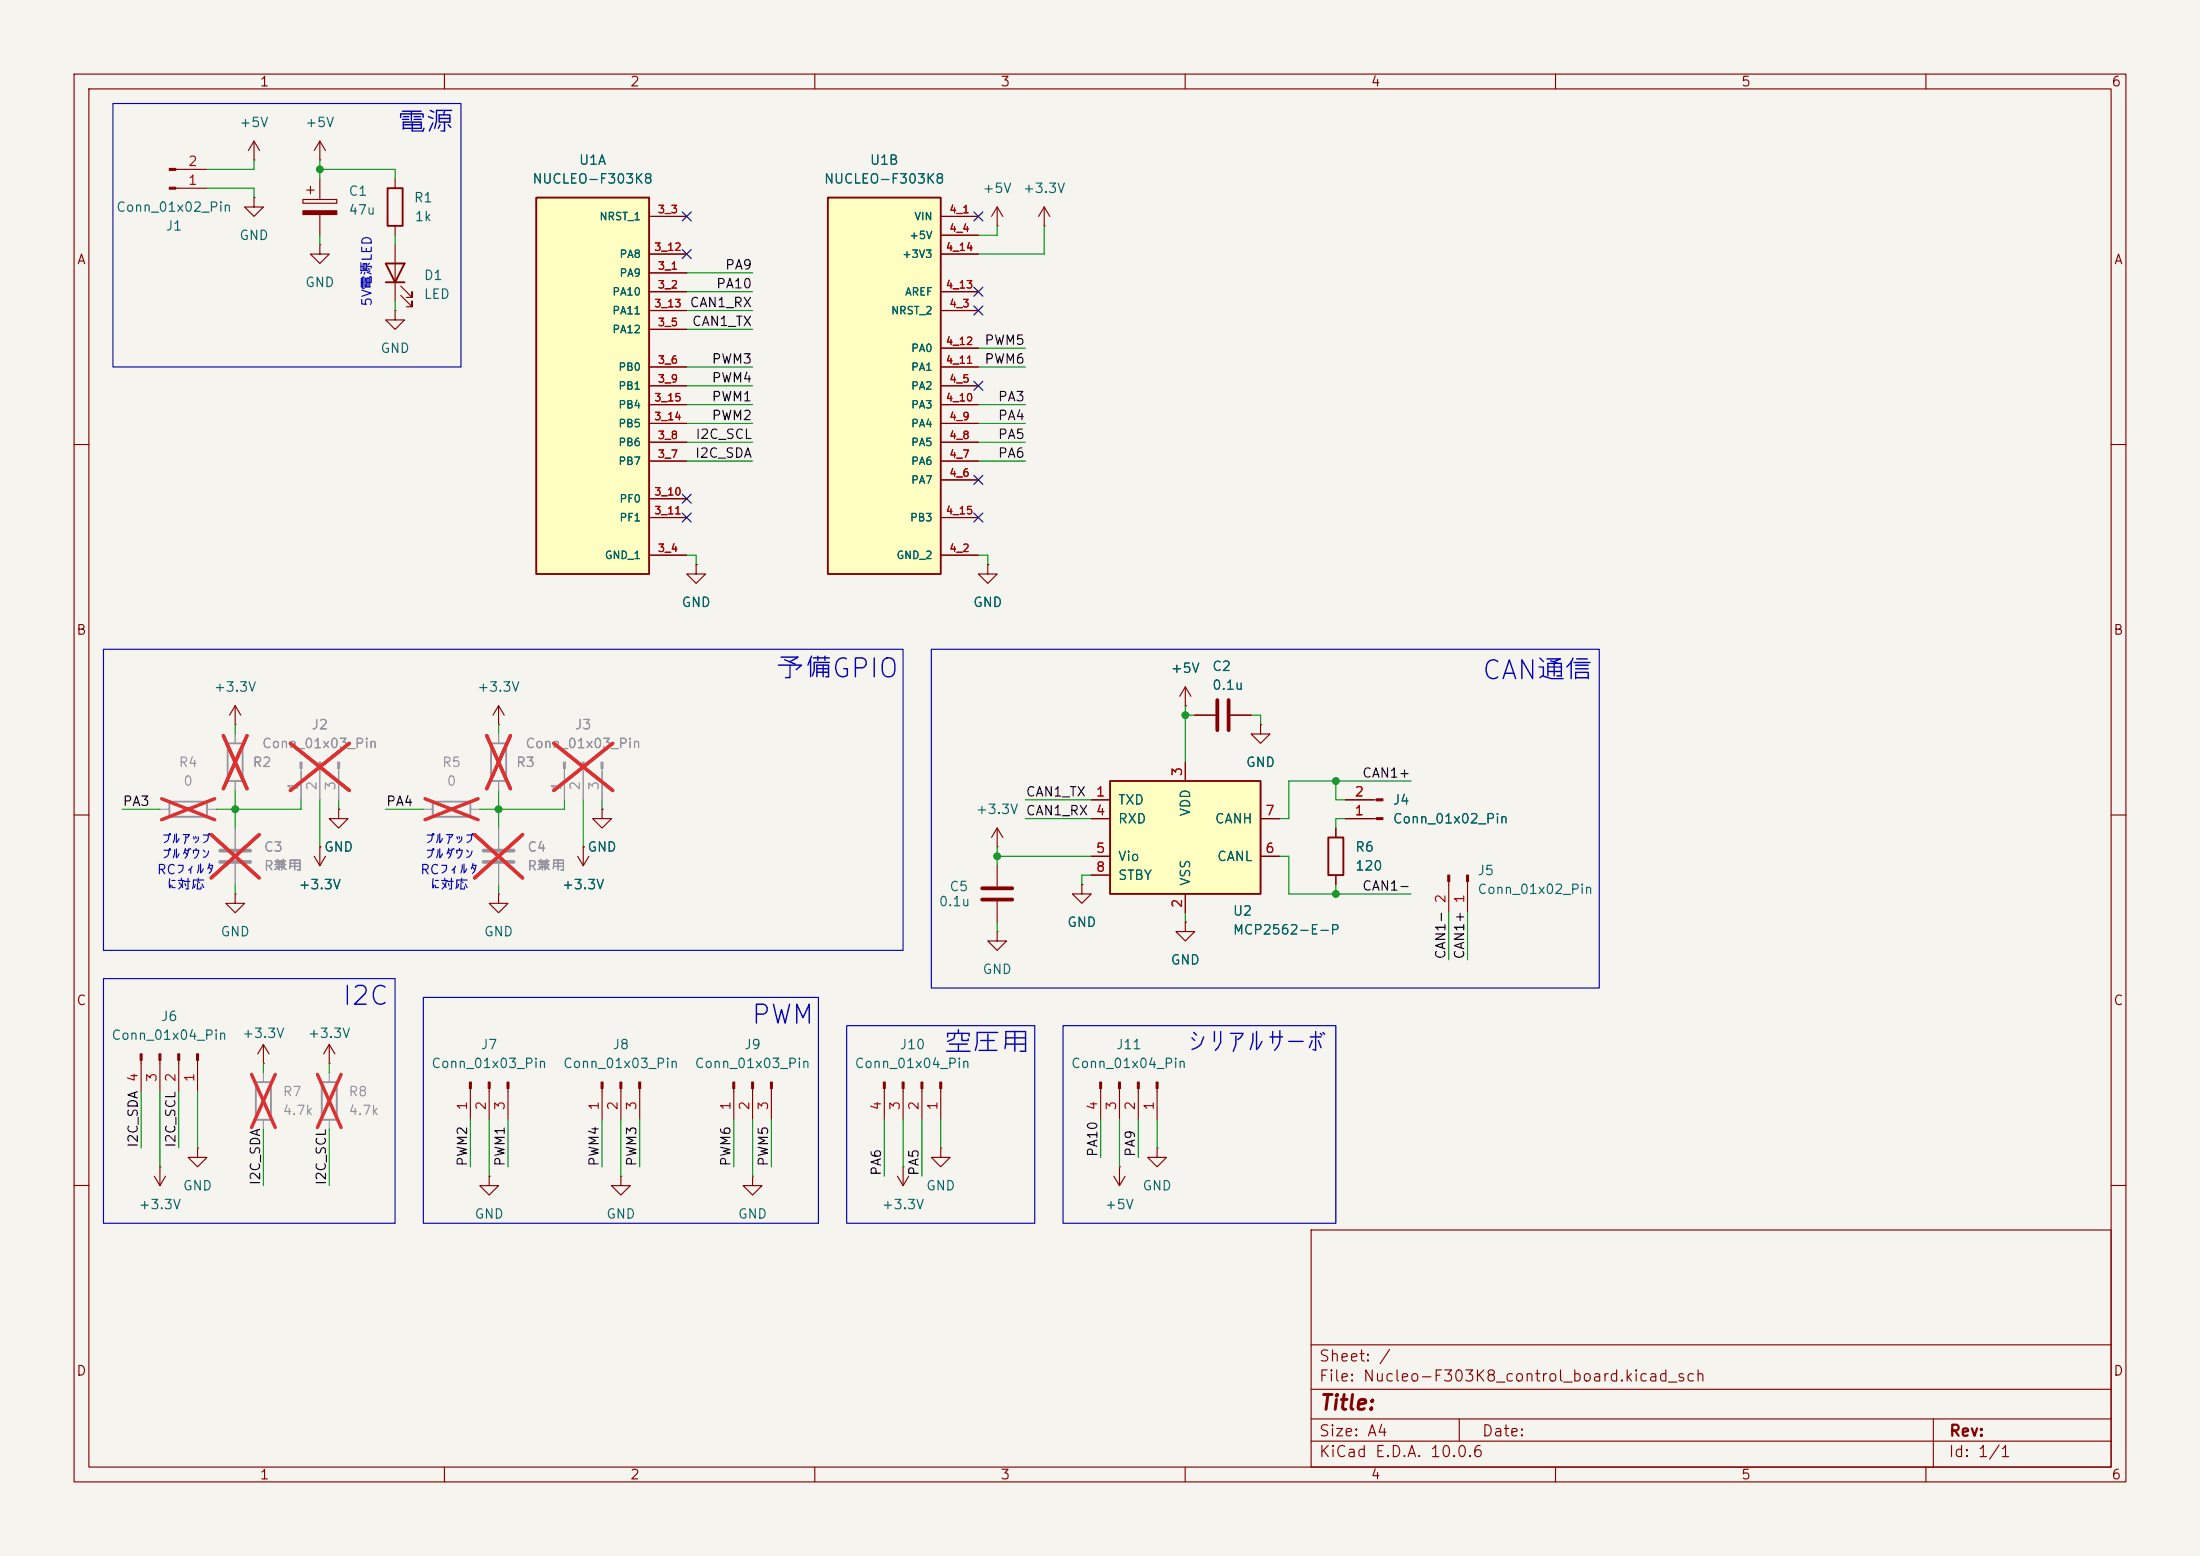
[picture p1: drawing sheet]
<svg xmlns="http://www.w3.org/2000/svg" width="297mm" height="210mm" viewBox="0 0 297 210" stroke-linecap="round" stroke-linejoin="round" font-family="sans-serif">
<path d="M0 0h297v210h-297z" fill="#f5f4ef" stroke="#f5f4ef" stroke-width=".14"/>
<g fill="none" stroke="#840000" stroke-width=".15">
<path d="M10 10h277v190h-277zM12 12h273v186h-273zM34.3 19.1l-.8 1.2M34.3 19.1l.8 1.2M34.3 19.1v2.5M43.2 19.1v2.5M43.2 19.1l-.8 1.2M43.2 19.1l.7 1.2M60 10v2M110 10v2M160 10v2M210 10v2"/>
<path d="M260 10v2M23.7 25.4h4.2M23.7 22.9h4.2M34.3 21.6h.1M34.3 26.7v1.2h1.3l-1.3 1.3-1.3-1.3h1.3M34.3 26.7h.1M40.9 26.9h4.6v.5h-4.6zM41.4 25.7h1M41.9 25.1v1.1M43.2 33v1.3h1.2l-1.2 1.3-1.3-1.3h1.3M43.2 33h.1M43.2 21.6h.1"/>
<path d="M43.2 24.1v2.8M43.2 29v2.8M53.3 24.1v1.3M53.3 30.5v1.3M53.3 33v7.6M54.1 39.9l1.5 1.5v-.8v.8h-.7M54.1 38.6l1.5 1.5v-.7v.7h-.7M134.6 30.5h.1M134.6 27.9l-.7 1.3M134.6 27.9l.8 1.3M134.6 27.9v2.6M53.3 41.9v1.3h1.3l-1.3 1.3-1.2-1.3h1.2"/>
<path d="M53.3 41.9h.1M10 60h2M94 76.2v1.3h1.2l-1.2 1.2-1.3-1.2h1.3M94 76.2h.1M285 60h2M31.7 97.8h.1M31.7 95.3l-.7 1.2M31.7 95.3l.8 1.2M31.7 95.3v2.5M10 110h2M45.7 109.2v1.3h1.3l-1.3 1.3-1.3-1.3h1.3M45.7 109.2h.1"/>
<path d="M285 110h2M67.3 120.7v1.2h1.3l-1.3 1.3-1.3-1.3h1.3M67.3 120.7h.1M119.4 146.9v4.2M121.9 146.9v4.2M124.5 146.9v4.2M127 146.9v4.2M10 160h2M177 166h108v32h-108zM285 160h2M60 198v2M110 198v2"/>
<path d="M160 198v2M177 194.5h108M177 191.5h108M177 187.5h108M177 181.5h108M197 191.5v3M210 198v2M260 198v2M261 191.5v6.5"/>
</g>
<g fill="#840000" stroke="#840000" stroke-width=".15">
<path d="M40.9 28.4h4.6v.6h-4.6z"/>
<path d="M22.9 25.3h.8v.2h-.8z"/>
<path d="M22.9 22.7h.8v.3h-.8z"/>
<path d="M126.9 146.1h.2v.8h-.2z"/>
<path d="M124.3 146.1h.3v.8h-.3z"/>
<path d="M121.8 146.1h.2v.8h-.2z"/>
<path d="M119.3 146.1h.2v.8h-.2z"/>
</g>
<path d="M52.1 35.6h2.5l-1.3 2.5zM52.1 38.1h2.5M52.3 25.4h2.1v5.1h-2.1z" fill="none" stroke="#840000" stroke-width=".25"/>
<path d="M29.7 114.8h4.1M29.7 116.3h4.1" fill="none" stroke="#9c9b98" stroke-width=".51"/>
<path d="M31.7 99.1v1.2M31.7 105.4v1.3M31.7 111.8v2.8M31.7 116.6v2.8M40.6 103.7v4.3M43.2 103.7v4.3M45.7 103.7v4.3M57.1 109.2h1.3M63.5 109.2h1.3" fill="none" stroke="#9c9b98" stroke-width=".15"/>
<path d="M30.1 99.3l3.3 7.2M33.4 99.3l-3.3 7.2M28.5 112.6l6.5 5.9M35 112.6l-6.5 5.9M39.2 100.3l8 6.4M47.2 100.3l-8 6.4M57.4 107.8l7.1 2.8M64.5 107.8l-7.1 2.8" fill="none" stroke="#e12e31" stroke-width=".46"/>
<path d="M30.7 100.3h2.1v5.1h-2.1zM58.4 108.2h5.1v2h-5.1z" fill="none" stroke="#9c9b98" stroke-width=".25"/>
<g fill="#9c9b98" stroke="#9c9b98" stroke-width=".15">
<path d="M40.5 102.9h.3v.8h-.3z"/>
<path d="M43.1 102.9h.2v.8h-.2z"/>
<path d="M45.6 102.9h.2v.8h-.2z"/>
</g>
<path d="M72.4 26.7h15.2v50.8h-15.2z" fill="#ffffc2"/>
<path d="M72.4 26.7h15.2v50.8h-15.2z" fill="none" stroke="#840000" stroke-width=".25"/>
<g fill="none" stroke="#840000" stroke-width=".15">
<path d="M87.6 36.8h5.1M87.6 39.4h5.1M87.6 29.2h5.1M87.6 34.3h5.1M141 30.5h.1M141 27.9l-.8 1.3M141 27.9l.7 1.3M141 27.9v2.6M87.6 44.5h5.1M87.6 49.5h5.1M87.6 59.7h5.1M87.6 52.1h5.1"/>
<path d="M87.6 41.9h5.1M87.6 57.2h5.1M87.6 54.6h5.1M87.6 74.9h5.1M87.6 62.2h5.1M87.6 67.3h5.1M87.6 69.9h5.1M67.3 97.8h.1M67.3 95.3l-.8 1.2M67.3 95.3l.8 1.2M67.3 95.3v2.5M170.2 97.8v1.3h1.2l-1.2 1.2-1.3-1.2h1.3"/>
<path d="M170.2 97.8h.1M42.4 115.6l.8 1.2M43.2 114.3h.1M43.2 114.3v2.5M43.9 115.6l-.7 1.2M78 115.6l.7 1.2M78.7 114.3h.1M78.7 114.3v2.5M79.5 115.6l-.8 1.2M134.6 114.3h.1M134.6 111.8l-.7 1.2M134.6 111.8l.8 1.2"/>
<path d="M134.6 111.8v2.5M134.6 116.8v2.8M146 119.4v1.3h1.3l-1.3 1.2-1.2-1.2h1.2M146 119.4h.1M31.7 120.7v1.2h1.3l-1.3 1.3-1.2-1.3h1.2M31.7 120.7h.1M134.6 125.7v1.3h1.3l-1.3 1.3-1.3-1.3h1.3M134.6 125.7h.1M134.6 121.7v2.8M160 124.5v1.2h1.3l-1.3 1.3-1.3-1.3h1.3M160 124.5h.1M19 143.1v4.2"/>
<path d="M21.6 143.1v4.2M24.1 143.1v4.2M26.7 154.9v1.3h1.2l-1.2 1.3-1.3-1.3h1.3M26.7 154.9h.1M26.7 143.1v4.2M44.4 143.5h.1M44.4 141l-.7 1.2M44.4 141l.8 1.2M44.4 141v2.5M63.5 146.9v4.2M66 158.8v1.2h1.3l-1.3 1.3-1.2-1.3h1.2M66 158.8h.1"/>
<path d="M66 146.9v4.2M68.6 146.9v4.2M81.3 146.9v4.2M83.8 146.9v4.2M86.4 146.9v4.2M101.6 158.8v1.2h1.3l-1.3 1.3-1.3-1.3h1.3M101.6 158.8h.1M148.6 146.9v4.2M150.4 158.8l.7 1.2M151.1 157.5h.1M151.1 146.9v4.2M151.1 157.5v2.5"/>
<path d="M151.9 158.8l-.8 1.2M153.7 146.9v4.2M156.2 154.9v1.3h1.3l-1.3 1.3-1.3-1.3h1.3M156.2 154.9h.1M156.2 146.9v4.2"/>
</g>
<path d="M22.9 108.2h5v2h-5zM43.4 146.1h2.1v5h-2.1z" fill="none" stroke="#9c9b98" stroke-width=".25"/>
<path d="M21.6 109.2h1.3M27.9 109.2h1.3M76.2 103.7v4.3M78.7 103.7v4.3M81.3 103.7v4.3M44.4 144.8v1.3M44.4 151.1v1.3" fill="none" stroke="#9c9b98" stroke-width=".15"/>
<path d="M21.8 107.8l7.2 2.8M29 107.8l-7.2 2.8M74.8 100.3l7.9 6.4M82.7 100.3l-7.9 6.4M42.8 145l3.3 7.2M46.1 145l-3.3 7.2" fill="none" stroke="#e12e31" stroke-width=".46"/>
<g fill="#9c9b98" stroke="#9c9b98" stroke-width=".15">
<path d="M76.1 102.9h.2v.8h-.2z"/>
<path d="M78.6 102.9h.3v.8h-.3z"/>
<path d="M81.2 102.9h.2v.8h-.2z"/>
</g>
<g fill="#840000" stroke="#840000" stroke-width=".15">
<path d="M156.1 146.1h.2v.8h-.2z"/>
<path d="M153.5 146.1h.3v.8h-.3z"/>
<path d="M151 146.1h.3v.8h-.3z"/>
<path d="M148.5 146.1h.2v.8h-.2z"/>
<path d="M26.5 142.2h.3v.9h-.3z"/>
<path d="M24 142.2h.3v.9h-.3z"/>
<path d="M21.5 142.2h.2v.9h-.2z"/>
<path d="M18.9 142.2h.3v.9h-.3z"/>
<path d="M81.2 146.1h.2v.8h-.2z"/>
<path d="M83.7 146.1h.2v.8h-.2z"/>
<path d="M86.2 146.1h.3v.8h-.3z"/>
<path d="M63.4 146.1h.2v.8h-.2z"/>
<path d="M65.9 146.1h.3v.8h-.3z"/>
<path d="M68.5 146.1h.2v.8h-.2z"/>
</g>
<path d="M132.6 119.9h4.1M132.6 121.4h4.1" fill="none" stroke="#840000" stroke-width=".51"/>
<path d="M111.8 26.7h15.2v50.8h-15.2z" fill="#ffffc2"/>
<path d="M111.8 26.7h15.2v50.8h-15.2z" fill="none" stroke="#840000" stroke-width=".25"/>
<g fill="none" stroke="#840000" stroke-width=".15">
<path d="M127 29.2h5.1M127 31.8h5.1M127 39.4h5.1M127 34.3h5.1M127 41.9h5.1M127 52.1h5.1M127 59.7h5.1M127 57.2h5.1M127 54.6h5.1M127 49.5h5.1M127 47h5.1M127 74.9h5.1"/>
<path d="M127 64.8h5.1M127 62.2h5.1M127 69.9h5.1M133.3 76.2v1.3h1.3l-1.3 1.2-1.2-1.2h1.2M133.3 76.2h.1M81.3 109.2v1.3h1.2l-1.2 1.3-1.3-1.3h1.3M81.3 109.2h.1M20.8 158.8l.8 1.2M21.6 157.5h.1M21.6 157.5v2.5M22.4 158.8l-.8 1.2M35.6 143.5h.1"/>
<path d="M35.6 141l-.8 1.2M35.6 141l.7 1.2M35.6 141v2.5M83.8 158.8v1.2h1.3l-1.3 1.3-1.3-1.3h1.3M83.8 158.8h.1M99.1 146.9v4.2M101.6 146.9v4.2M104.1 146.9v4.2M121.2 158.8l.7 1.2M121.9 157.5h.1M121.9 157.5v2.5M122.7 158.8l-.8 1.2"/>
<path d="M127 154.9v1.3h1.3l-1.3 1.3-1.3-1.3h1.3M127 154.9h.1"/>
</g>
<path d="M66.3 100.3h2v5.1h-2zM34.5 146.1h2.1v5h-2.1z" fill="none" stroke="#9c9b98" stroke-width=".25"/>
<path d="M67.3 99.1v1.2M67.3 105.4v1.3M67.3 111.8v2.8M67.3 116.6v2.8M35.6 144.8v1.3M35.6 151.1v1.3" fill="none" stroke="#9c9b98" stroke-width=".15"/>
<path d="M65.7 99.3l3.2 7.2M68.9 99.3l-3.2 7.2M64.1 112.6l6.4 5.9M70.5 112.6l-6.4 5.9M34 145l3.2 7.2M37.2 145l-3.2 7.2" fill="none" stroke="#e12e31" stroke-width=".46"/>
<g fill="#840000" stroke="#840000" stroke-width=".15">
<path d="M98.9 146.1h.3v.8h-.3z"/>
<path d="M101.5 146.1h.2v.8h-.2z"/>
<path d="M104 146.1h.3v.8h-.3z"/>
</g>
<path d="M65.3 114.8h4M65.3 116.3h4" fill="none" stroke="#9c9b98" stroke-width=".51"/>
<path d="M149.9 105.4h20.3v15.3h-20.3z" fill="#ffffc2"/>
<path d="M149.9 105.4h20.3v15.3h-20.3zM179.3 113h2.1v5.1h-2.1z" fill="none" stroke="#840000" stroke-width=".25"/>
<g fill="none" stroke="#840000" stroke-width=".15">
<path d="M87.6 36.8h5.1M87.6 39.4h5.1M87.6 29.2h5.1M87.6 34.3h5.1M127 39.4h5.1M127 29.2h5.1M127 34.3h5.1M127 31.8h5.1M87.6 44.5h5.1M87.6 49.5h5.1M87.6 59.7h5.1M87.6 52.1h5.1"/>
<path d="M87.6 41.9h5.1M87.6 57.2h5.1M87.6 54.6h5.1M127 49.5h5.1M127 59.7h5.1M127 52.1h5.1M127 41.9h5.1M127 57.2h5.1M127 54.6h5.1M127 47h5.1M87.6 74.9h5.1M87.6 62.2h5.1"/>
<path d="M87.6 67.3h5.1M87.6 69.9h5.1M94 76.2h.1M127 74.9h5.1M127 62.2h5.1M127 69.9h5.1M127 64.8h5.1M133.3 76.2h.1M160 95.3h.1M160 92.7v2.6M160 92.7l-.7 1.3M160 92.7l.8 1.3"/>
<path d="M161.3 96.5h2.8M166.1 96.5h2.8M170.2 97.8h.1M43.2 114.3h.1M45.7 109.2h.1M78.7 114.3h.1M81.3 109.2h.1M146 119.4h.1M147.3 108h2.6M147.3 110.5h2.6M147.3 115.6h2.6M147.3 118.1h2.6"/>
<path d="M160 102.9v2.5M170.2 110.5h2.5M170.2 115.6h2.5M180.3 111.8v1.2M180.3 118.1v1.3M181.6 108h4.2M181.6 110.5h4.2M195.6 119v4.2M198.1 119v4.2M160 124.5h.1M160 120.7v2.5"/>
</g>
<g fill="#840000" stroke="#840000" stroke-width=".15">
<path d="M198 118.1h.2v.9h-.2z"/>
<path d="M195.5 118.1h.2v.9h-.2z"/>
<path d="M185.8 110.4h.9v.2h-.9z"/>
<path d="M185.8 107.8h.9v.3h-.9z"/>
</g>
<path d="M164.3 94.5v4.1M165.9 94.5v4.1" fill="none" stroke="#840000" stroke-width=".51"/>
<g fill="none" stroke="#009600" stroke-width=".15">
<path d="M27.9 25.4h6.4v1.3M34.3 21.6v1.3h-6.4M43.2 21.6v2.5M43.2 31.8v1.2M43.2 22.9h10.1v1.2M53.3 31.8v1.2M92.7 36.8h8.9M92.7 39.4h8.9M134.6 30.5v1.3h-2.5M141 30.5v3.8h-8.9M53.3 40.6v1.3M92.7 44.5h8.9"/>
<path d="M92.7 41.9h8.9M92.7 49.5h8.9M92.7 57.2h8.9M92.7 52.1h8.9M92.7 59.7h8.9M92.7 54.6h8.9M132.1 49.5h6.3M132.1 57.2h6.3M132.1 59.7h6.3M132.1 54.6h6.3M132.1 47h6.3M92.7 62.2h8.9"/>
<path d="M92.7 74.9h1.3v1.3M132.1 62.2h6.3M132.1 74.9h1.2v1.3M31.7 97.8v1.3M67.3 97.8v1.3M160 95.3v7.6M160 96.5h1.3M168.9 96.5h1.3v1.3M16.5 109.2h5.1M31.7 106.7v5.1M31.7 119.4v1.3M40.6 108v1.2h-11.4"/>
<path d="M43.2 108v6.3M45.7 108v1.2M52.1 109.2h5M67.3 106.7v5.1M67.3 119.4v1.3M76.2 108v1.2h-11.4M78.7 108v6.3M81.3 108v1.2M134.6 114.3v2.5M134.6 115.6h12.7M138.4 110.5h8.9M138.4 108h8.9"/>
<path d="M147.3 118.1h-1.3v1.3M172.7 115.6h1.3v5.1h16.5M180.3 105.4v2.6h1.3M180.3 119.4v1.3M181.6 110.5h-1.3v1.3M190.5 105.4h-16.5v5.1h-1.3M134.6 124.5v1.2M160 123.2v1.3M195.6 123.2v6.3M198.1 123.2v6.3M19 147.3v7.6M21.6 147.3v10.2"/>
<path d="M24.1 147.3v7.6M26.7 147.3v7.6M35.6 143.5v1.3M35.6 152.4v7.6M44.4 143.5v1.3M44.4 152.4v7.6M63.5 151.1v6.4M66 151.1v7.7M68.6 151.1v6.4M81.3 151.1v6.4M83.8 151.1v7.7M86.4 151.1v6.4"/>
<path d="M99.1 151.1v6.4M101.6 151.1v7.7M104.1 151.1v6.4M119.4 151.1v7.7M121.9 151.1v6.4M124.5 151.1v7.7M127 151.1v3.8M148.6 151.1v5.1M151.1 151.1v6.4M153.7 151.1v5.1M156.2 151.1v3.8"/>
</g>
<g fill="none" stroke="#000084" stroke-width=".15">
<path d="M92.1 28.6l1.2 1.2M92.1 33.7l1.2 1.2M93.3 28.6l-1.2 1.2M93.3 33.7l-1.2 1.2M131.5 28.6l1.2 1.2M131.5 38.8l1.2 1.2M132.7 28.6l-1.2 1.2M132.7 38.8l-1.2 1.2M131.5 41.3l1.2 1.2M131.5 51.5l1.2 1.2M132.7 41.3l-1.2 1.2M132.7 51.5l-1.2 1.2"/>
<path d="M92.1 69.2l1.2 1.3M92.1 66.7l1.2 1.2M93.3 69.2l-1.2 1.3M93.3 66.7l-1.2 1.2M131.5 69.2l1.2 1.3M131.5 64.2l1.2 1.2M132.7 69.2l-1.2 1.3M132.7 64.2l-1.2 1.2"/>
</g>
<path d="M15.2 14h47v35.5h-47zM14 87.6h107.9v40.7h-107.9zM125.7 87.6h90.2v45.8h-90.2zM14 132.1h39.3v33h-39.3zM57.1 134.6h53.4v30.5h-53.4zM114.3 138.4h25.4v26.7h-25.4zM143.5 138.4h36.8v26.7h-36.8z" fill="none" stroke="#0000c2" stroke-width=".15"/>
<g fill="none" stroke="#9c9b98" stroke-width=".15">
<path d="M31.7 99.1v1.2M67.3 99.1v1.2M31.7 105.4v1.3M31.7 111.8v2.8M31.7 116.6v2.8M40.6 104.1v3.9M43.2 104.1v3.9M45.7 104.1v3.9M67.3 105.4v1.3M67.3 111.8v2.8M67.3 116.6v2.8M76.2 104.1v3.9"/>
<path d="M78.7 104.1v3.9M81.3 104.1v3.9"/>
</g>
<path d="M30.1 99.3l3.3 7.2M33.4 99.3l-3.3 7.2M65.7 99.3l3.2 7.2M68.9 99.3l-3.2 7.2M28.5 112.6l6.5 5.9M35 112.6l-6.5 5.9M39.2 100.3l8 6.4M47.2 100.3l-8 6.4M64.1 112.6l6.4 5.9M70.5 112.6l-6.4 5.9M74.8 100.3l7.9 6.4M82.7 100.3l-7.9 6.4" fill="none" stroke="#e12e31" stroke-width=".46"/>
<g fill="#009600" stroke="#009600" stroke-width=".14">
<circle cx="180.3" cy="105.4" r=".46"/>
<circle cx="134.6" cy="115.6" r=".46"/>
<circle cx="180.3" cy="120.7" r=".46"/>
<circle cx="160" cy="96.5" r=".46"/>
<circle cx="43.2" cy="22.9" r=".46"/>
<circle cx="67.3" cy="109.2" r=".46"/>
<circle cx="31.7" cy="109.2" r=".46"/>
</g>
<g font-size="2.5" fill="#0000c2">
<text x="53.6" y="18.4">電源</text>
<text x="104.6" y="92.1">予備GPIO</text>
<text x="199.9" y="92.4">CAN通信</text>
<text x="46" y="136.3">I2C</text>
<text x="101.3" y="138.8">PWM</text>
<text x="127.3" y="142.7">空圧用</text>
<text x="160.1" y="142.7">シリアルサーボ</text>
</g>
<text font-size="2" fill="#840000" x="178" y="190.8">Title:</text>
<g font-size="1.5" fill="#840000">
<text x="178" y="184.1">Sheet: /</text>
<text x="178" y="186.8">File: Nucleo-F303K8_control_board.kicad_sch</text>
<text x="178" y="197">KiCad E.D.A. 10.0.6</text>
<text x="178" y="194.2">Size: A4</text>
<text x="200" y="194.2">Date:</text>
<text x="263" y="197">Id: 1/1</text>
<text x="263" y="194.2">Rev:</text>
</g>
<g font-size="1.3" fill="#840000">
<text x="35" y="12">1</text>
<text x="85" y="12">2</text>
<text x="135" y="12">3</text>
<text x="185" y="12">4</text>
<text x="235" y="12">5</text>
<text x="285" y="12">6</text>
<text x="10.3" y="36">A</text>
<text x="285.3" y="36">A</text>
<text x="10.2" y="86">B</text>
<text x="285.2" y="86">B</text>
<text x="10.2" y="136">C</text>
<text x="285.2" y="136">C</text>
<text x="10.2" y="186">D</text>
<text x="285.2" y="186">D</text>
<text x="35" y="200">1</text>
<text x="85" y="200">2</text>
<text x="135" y="200">3</text>
<text x="185" y="200">4</text>
<text x="235" y="200">5</text>
<text x="285" y="200">6</text>
</g>
<g font-size="1.3" fill="#006464">
<text x="32.2" y="17.5">+5V</text>
<text x="41.1" y="17.5">+5V</text>
<text x="78.1" y="22.6">U1A</text>
<text x="117.3" y="22.6">U1B</text>
<text x="15.6" y="28.9">Conn_01x02_Pin</text>
<text x="47" y="26.7">C1</text>
<text x="47" y="29.3">47u</text>
<text x="55.8" y="27.6">R1</text>
<text x="71.8" y="25.1">NUCLEO-F303K8</text>
<text x="111.1" y="25.1">NUCLEO-F303K8</text>
<text x="132.6" y="26.4">+5V</text>
<text x="138" y="26.4">+3.3V</text>
<text x="22.3" y="31.4">J1</text>
<text x="32.2" y="32.7">GND</text>
<text x="55.9" y="30.2">1k</text>
<text x="41.1" y="39.1">GND</text>
<text x="57.1" y="38.1">D1</text>
<text x="57.1" y="40.7">LED</text>
<text x="51.3" y="48">GND</text>
<text x="91.9" y="82.2">GND</text>
<text x="131.3" y="82.2">GND</text>
<text x="28.8" y="93.7">+3.3V</text>
<text x="64.3" y="93.7">+3.3V</text>
<text x="158" y="91.1">+5V</text>
<text x="163.6" y="90.9">C2</text>
<text x="163.6" y="93.4">0.1u</text>
<text x="168.1" y="103.8">GND</text>
<text x="131.7" y="110.2">+3.3V CAN1_RX</text>
<text x="150.8" y="108.9">TXD</text>
<text x="150.8" y="111.5">RXD</text>
<text x="161" y="110.3" transform="rotate(-90 161 110.3)">VDD</text>
<text x="163.9" y="111.5">CANH</text>
<text x="187.9" y="108.9">J4</text>
<text x="187.9" y="111.5">Conn_01x02_Pin</text>
<text x="43.7" y="115.3">GND</text>
<text x="79.2" y="115.3">GND</text>
<text x="150.8" y="116.5">Vio</text>
<text x="150.8" y="119.1">STBY</text>
<text x="161" y="119.7" transform="rotate(-90 161 119.7)">VSS</text>
<text x="164.2" y="116.5">CANL</text>
<text x="182.9" y="115.3">R6</text>
<text x="182.9" y="117.8">120</text>
<text x="199.4" y="118.4">J5</text>
<text x="40.2" y="120.3">+3.3V</text>
<text x="75.8" y="120.3">+3.3V</text>
<text x="126.7" y="122.6">0.1u</text>
<text x="128.1" y="120.6">C5</text>
<text x="144" y="125.4">GND</text>
<text x="166.4" y="123.9">U2</text>
<text x="199.4" y="121">Conn_01x02_Pin</text>
<text x="29.7" y="126.7">GND</text>
<text x="65.2" y="126.7">GND</text>
<text x="132.6" y="131.8">GND</text>
<text x="158" y="130.5">GND</text>
<text x="166.4" y="126.4">MCP2562-E-P</text>
<text x="15" y="140.7">Conn_01x04_Pin</text>
<text x="21.6" y="138.1">J6</text>
<text x="32.6" y="140.4">+3.3V</text>
<text x="41.5" y="140.4">+3.3V</text>
<text x="64.8" y="141.9">J7</text>
<text x="82.6" y="141.9">J8</text>
<text x="100.4" y="141.9">J9</text>
<text x="121.4" y="141.9">J10</text>
<text x="150.6" y="141.9">J11</text>
<text x="58.1" y="144.5">Conn_01x03_Pin</text>
<text x="75.9" y="144.5">Conn_01x03_Pin</text>
<text x="93.7" y="144.5">Conn_01x03_Pin</text>
<text x="115.3" y="144.5">Conn_01x04_Pin</text>
<text x="144.5" y="144.5">Conn_01x04_Pin</text>
<text x="24.6" y="161">GND</text>
<text x="124.9" y="161">GND</text>
<text x="154.1" y="161">GND</text>
<text x="18.6" y="163.5">+3.3V</text>
<text x="64" y="164.8">GND</text>
<text x="81.8" y="164.8">GND</text>
<text x="99.5" y="164.8">GND</text>
<text x="119" y="163.5">+3.3V</text>
<text x="149.1" y="163.5">+5V</text>
</g>
<g font-size="1.3" fill="#a90000">
<text x="25.3" y="22.7">2</text>
<text x="25.3" y="25.3">1</text>
<text x="147.9" y="107.8">1</text>
<text x="159.9" y="104.9" transform="rotate(-90 159.9 104.9)">3</text>
<text x="182.8" y="107.8">2</text>
<text x="147.9" y="110.4">4</text>
<text x="170.7" y="110.4">7</text>
<text x="182.8" y="110.4">1</text>
<text x="147.9" y="115.4">5</text>
<text x="147.9" y="118">8</text>
<text x="170.7" y="115.4">6</text>
<text x="159.9" y="122.7" transform="rotate(-90 159.9 122.7)">2</text>
<text x="18.9" y="146.1" transform="rotate(-90 18.9 146.1)">4</text>
<text x="21.5" y="146.1" transform="rotate(-90 21.5 146.1)">3</text>
<text x="24" y="146.1" transform="rotate(-90 24 146.1)">2</text>
<text x="26.5" y="146.1" transform="rotate(-90 26.5 146.1)">1</text>
<text x="63.4" y="150" transform="rotate(-90 63.4 150)">1</text>
<text x="65.9" y="150" transform="rotate(-90 65.9 150)">2</text>
<text x="68.4" y="150" transform="rotate(-90 68.4 150)">3</text>
<text x="81.1" y="150" transform="rotate(-90 81.1 150)">1</text>
<text x="83.7" y="150" transform="rotate(-90 83.7 150)">2</text>
<text x="86.2" y="150" transform="rotate(-90 86.2 150)">3</text>
<text x="98.9" y="150" transform="rotate(-90 98.9 150)">1</text>
<text x="101.5" y="150" transform="rotate(-90 101.5 150)">2</text>
<text x="104" y="150" transform="rotate(-90 104 150)">3</text>
<text x="119.2" y="150" transform="rotate(-90 119.2 150)">4</text>
<text x="121.8" y="150" transform="rotate(-90 121.8 150)">3</text>
<text x="124.3" y="150" transform="rotate(-90 124.3 150)">2</text>
<text x="126.9" y="150" transform="rotate(-90 126.9 150)">1</text>
<text x="148.5" y="150" transform="rotate(-90 148.5 150)">4</text>
<text x="151" y="150" transform="rotate(-90 151 150)">3</text>
<text x="153.5" y="150" transform="rotate(-90 153.5 150)">2</text>
<text x="156.1" y="150" transform="rotate(-90 156.1 150)">1</text>
</g>
<g font-size="1.3" fill="#0000c2">
<text x="50.5" y="41.5" transform="rotate(-90 50.5 41.5)">5V電源LED</text>
<text x="21.1" y="118.3">RCフィルタ</text>
<text x="21.7" y="114.2">プルアップ</text>
<text x="21.7" y="116.3">プルダウン</text>
<text x="56.6" y="118.3">RCフィルタ</text>
<text x="57.3" y="114.2">プルアップ</text>
<text x="57.3" y="116.3">プルダウン</text>
<text x="22.5" y="120.4">に対応</text>
<text x="58" y="120.4">に対応</text>
</g>
<g font-size="1.3" fill="#0f0f0f">
<text x="93" y="41.8">CAN1_RX</text>
<text x="96.6" y="39.2">PA10</text>
<text x="97.8" y="36.7">PA9</text>
<text x="93.3" y="44.3">CAN1_TX</text>
<text x="132.8" y="46.9">PWM5</text>
<text x="96" y="51.9">PWM4</text>
<text x="96" y="49.4">PWM3</text>
<text x="132.8" y="49.4">PWM6</text>
<text x="93.8" y="59.6">I2C_SCL</text>
<text x="96" y="54.5">PWM1</text>
<text x="96" y="57">PWM2</text>
<text x="134.6" y="54.5">PA3</text>
<text x="134.6" y="57">PA4</text>
<text x="134.6" y="59.6">PA5</text>
<text x="93.8" y="62.1">I2C_SDA</text>
<text x="134.6" y="62.1">PA6</text>
<text x="138.4" y="107.8">CAN1_TX</text>
<text x="183.8" y="105.3">CAN1+</text>
<text x="16.5" y="109.1">PA3</text>
<text x="52" y="109.1">PA4</text>
<text x="183.8" y="120.5">CAN1-</text>
<text x="195.5" y="129.6" transform="rotate(-90 195.5 129.6)">CAN1- 2</text>
<text x="198" y="129.6" transform="rotate(-90 198 129.6)">CAN1+ 1</text>
<text x="18.9" y="155" transform="rotate(-90 18.9 155)">I2C_SDA</text>
<text x="24" y="155" transform="rotate(-90 24 155)">I2C_SCL</text>
<text x="35.4" y="160" transform="rotate(-90 35.4 160)">I2C_SDA</text>
<text x="44.3" y="160" transform="rotate(-90 44.3 160)">I2C_SCL</text>
<text x="63.4" y="157.5" transform="rotate(-90 63.4 157.5)">PWM2</text>
<text x="68.5" y="157.5" transform="rotate(-90 68.5 157.5)">PWM1</text>
<text x="81.2" y="157.5" transform="rotate(-90 81.2 157.5)">PWM4</text>
<text x="86.2" y="157.5" transform="rotate(-90 86.2 157.5)">PWM3</text>
<text x="98.9" y="157.5" transform="rotate(-90 98.9 157.5)">PWM6</text>
<text x="104" y="157.5" transform="rotate(-90 104 157.5)">PWM5</text>
<text x="119.3" y="158.8" transform="rotate(-90 119.3 158.8)">PA6</text>
<text x="124.3" y="158.8" transform="rotate(-90 124.3 158.8)">PA5</text>
<text x="148.5" y="156.2" transform="rotate(-90 148.5 156.2)">PA10</text>
<text x="153.5" y="156.2" transform="rotate(-90 153.5 156.2)">PA9</text>
</g>
<g font-size="1.3" fill="#939391">
<text x="35.3" y="101.3">Conn_01x03_Pin</text>
<text x="42" y="98.8">J2</text>
<text x="70.8" y="101.3">Conn_01x03_Pin</text>
<text x="77.5" y="98.8">J3</text>
<text x="24" y="103.8">R4</text>
<text x="24.7" y="106.4">0</text>
<text x="34" y="103.8">R2</text>
<text x="59.6" y="103.8">R5</text>
<text x="60.2" y="106.4">0</text>
<text x="69.6" y="103.8">R3</text>
<text x="35.5" y="115.3">C3</text>
<text x="35.5" y="117.8">R兼用</text>
<text x="71.1" y="115.3">C4</text>
<text x="71.1" y="117.8">R兼用</text>
<text x="38.1" y="148.3">R7</text>
<text x="47" y="148.3">R8</text>
<text x="38.1" y="150.8">4.7k</text>
<text x="47" y="150.8">4.7k</text>
</g>
<g font-size="1.3" fill="#a5a4a2">
<text x="40.5" y="106.8" transform="rotate(-90 40.5 106.8)">1</text>
<text x="43" y="106.8" transform="rotate(-90 43 106.8)">2</text>
<text x="45.6" y="106.8" transform="rotate(-90 45.6 106.8)">3</text>
<text x="76.1" y="106.8" transform="rotate(-90 76.1 106.8)">1</text>
<text x="78.6" y="106.8" transform="rotate(-90 78.6 106.8)">2</text>
<text x="81.1" y="106.8" transform="rotate(-90 81.1 106.8)">3</text>
</g>
<g font-size="1" fill="#006464">
<text x="80.8" y="30">NRST_1</text>
<text x="123.4" y="30">VIN</text>
<text x="83.6" y="35.1">PA8</text>
<text x="121.7" y="35.1">+3V3</text>
<text x="122.7" y="32.5">+5V</text>
<text x="82.6" y="40.1">PA10</text>
<text x="83.6" y="37.6">PA9</text>
<text x="122.1" y="40.1">AREF</text>
<text x="82.6" y="45.2">PA12</text>
<text x="82.6" y="42.7">PA11</text>
<text x="120.2" y="42.7">NRST_2</text>
<text x="122.9" y="47.8">PA0</text>
<text x="83.4" y="50.3">PB0</text>
<text x="83.4" y="52.8">PB1</text>
<text x="122.9" y="52.8">PA2</text>
<text x="122.9" y="50.3">PA1</text>
<text x="83.4" y="57.9">PB5</text>
<text x="83.4" y="55.4">PB4</text>
<text x="122.9" y="57.9">PA4</text>
<text x="122.9" y="55.4">PA3</text>
<text x="83.4" y="63">PB7</text>
<text x="83.4" y="60.5">PB6</text>
<text x="122.9" y="65.5">PA7</text>
<text x="122.9" y="63">PA6</text>
<text x="122.9" y="60.5">PA5</text>
<text x="83.6" y="68.1">PF0</text>
<text x="83.6" y="70.6">PF1</text>
<text x="122.8" y="70.6">PB3</text>
<text x="81.6" y="75.7">GND_1</text>
<text x="120.9" y="75.7">GND_2</text>
</g>
<g font-size="1" fill="#a90000">
<text x="88.7" y="29">3_3</text>
<text x="128.1" y="29">4_1</text>
<text x="88.2" y="34.1">3_12</text>
<text x="127.6" y="34.1">4_14</text>
<text x="128.1" y="31.6">4_4</text>
<text x="88.2" y="41.7">3_13</text>
<text x="88.7" y="36.6">3_1</text>
<text x="88.7" y="39.2">3_2</text>
<text x="127.6" y="39.2">4_13</text>
<text x="128.1" y="41.7">4_3</text>
<text x="88.7" y="44.3">3_5</text>
<text x="127.6" y="46.8">4_12</text>
<text x="88.7" y="49.3">3_6</text>
<text x="88.7" y="51.9">3_9</text>
<text x="127.6" y="49.3">4_11</text>
<text x="128.1" y="51.9">4_5</text>
<text x="88.2" y="57">3_14</text>
<text x="88.2" y="54.4">3_15</text>
<text x="88.7" y="59.5">3_8</text>
<text x="127.6" y="54.4">4_10</text>
<text x="128.1" y="59.5">4_8</text>
<text x="128.1" y="57">4_9</text>
<text x="88.7" y="62">3_7</text>
<text x="128.1" y="64.6">4_6</text>
<text x="128.1" y="62">4_7</text>
<text x="88.2" y="67.1">3_10</text>
<text x="88.2" y="69.7">3_11</text>
<text x="127.6" y="69.7">4_15</text>
<text x="88.7" y="74.7">3_4</text>
<text x="128.1" y="74.7">4_2</text>
</g>
</svg>
